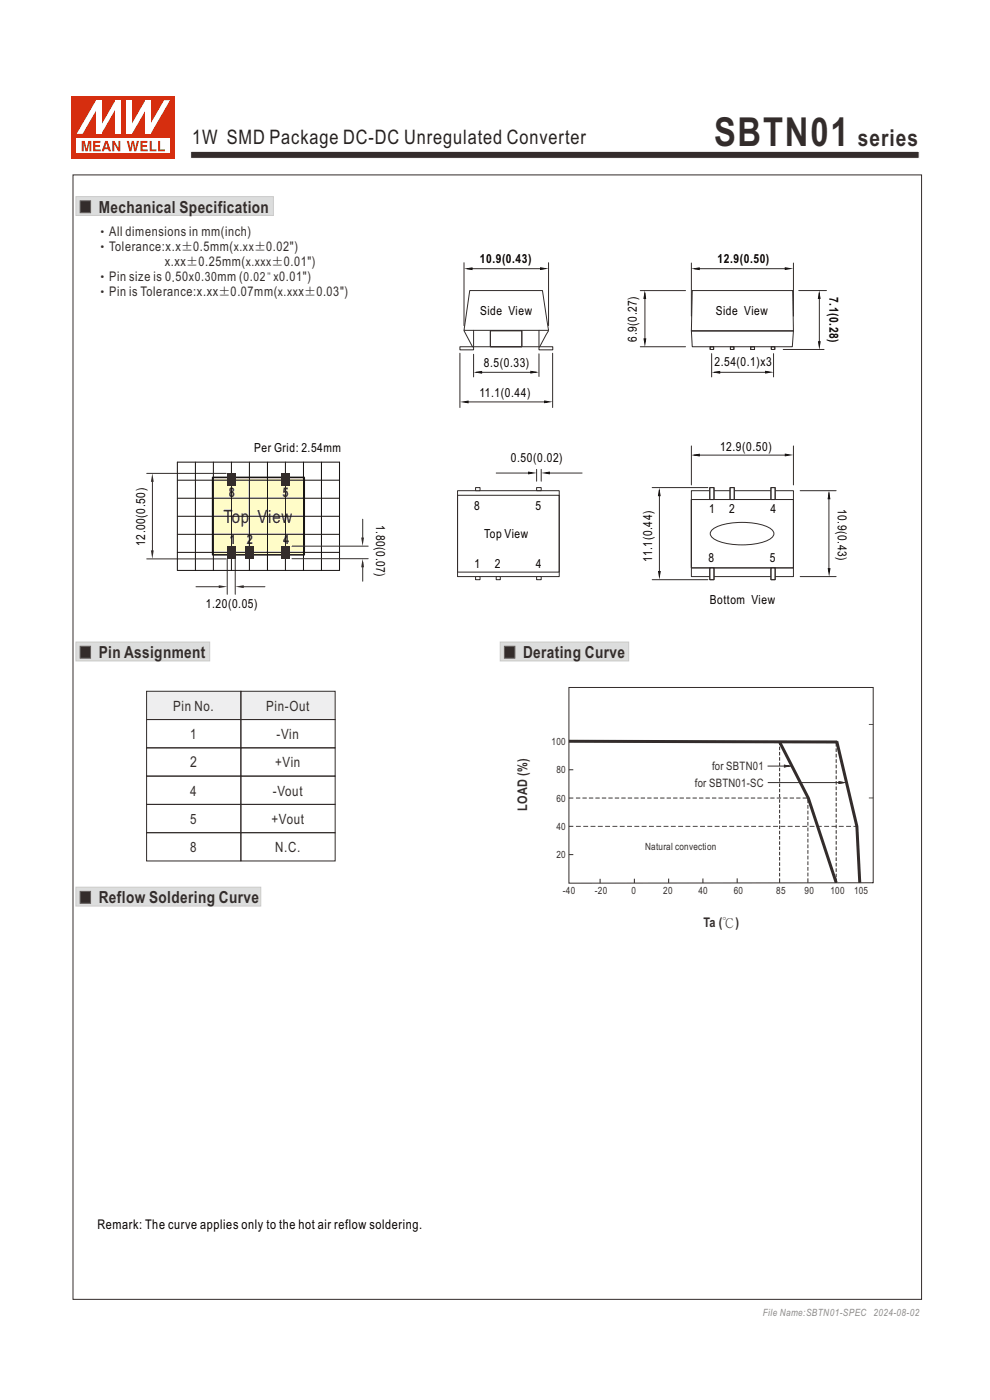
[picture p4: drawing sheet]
<svg xmlns="http://www.w3.org/2000/svg" width="210mm" height="297mm" viewBox="0 0 210 297" stroke-linecap="round" stroke-linejoin="round" font-family="sans-serif">
<path d="M40.4 32.1h154.6v1.5h-154.6z" fill-rule="evenodd" fill="#332c2b" stroke="#fefefe" stroke-width=".21"/>
<g fill="none" stroke="#332c2b" stroke-width=".21">
<path d="M146.7 55.8v11.3M168.3 55.8v11.3M135.8 61.6h9.6M135.8 73.6h9.6M151 75v5M164.1 75v5M166.1 74.1h8.7M169.4 61.6h5.9M146.7 94.6v8.3M168.3 94.6v8.3M105.3 100.4h6.8M116.5 100.4h7"/>
<path d="M138.3 103.4h11.9M169.7 104.1h7.7M138.3 123h11.9M169.7 122.3h7.7M149.1 186.4v.9M156.4 186.3v1M165.4 186.3v1"/>
</g>
<path d="M150.6 73.6h.8v.5h-.8z" fill-rule="evenodd" fill="#fff" stroke="#332c2b" stroke-width=".21"/>
<path d="M150.6 73.6h.8v.5h-.8z" fill="none" stroke="#332c2b" stroke-width=".21"/>
<path d="M154.9 73.6h.8v.5h-.8z" fill-rule="evenodd" fill="#fff" stroke="#332c2b" stroke-width=".21"/>
<path d="M154.9 73.6h.8v.5h-.8z" fill="none" stroke="#332c2b" stroke-width=".21"/>
<path d="M159.2 73.6h.9v.5h-.9z" fill-rule="evenodd" fill="#fff" stroke="#332c2b" stroke-width=".21"/>
<path d="M159.2 73.6h.9v.5h-.9z" fill="none" stroke="#332c2b" stroke-width=".21"/>
<path d="M163.6 73.6h.8v.5h-.8z" fill-rule="evenodd" fill="#fff" stroke="#332c2b" stroke-width=".21"/>
<path d="M163.6 73.6h.8v.5h-.8zM146.7 104.1h21.6v18.2h-21.6zM146.7 106h21.6v14.5h-21.6z" fill="none" stroke="#332c2b" stroke-width=".21"/>
<path d="M150.6 103.4h.9v2.6h-.9z" fill-rule="evenodd" fill="#fff" stroke="#332c2b" stroke-width=".21"/>
<path d="M150.6 103.4h.9v2.6h-.9z" fill="none" stroke="#332c2b" stroke-width=".21"/>
<path d="M154.9 103.4h.9v2.6h-.9z" fill-rule="evenodd" fill="#fff" stroke="#332c2b" stroke-width=".21"/>
<path d="M154.9 103.4h.9v2.6h-.9z" fill="none" stroke="#332c2b" stroke-width=".21"/>
<path d="M163.5 103.4h.9v2.6h-.9z" fill-rule="evenodd" fill="#fff" stroke="#332c2b" stroke-width=".21"/>
<path d="M163.5 103.4h.9v2.6h-.9z" fill="none" stroke="#332c2b" stroke-width=".21"/>
<path d="M150.6 120.5h.9v2.5h-.9z" fill-rule="evenodd" fill="#fff" stroke="#332c2b" stroke-width=".21"/>
<path d="M150.6 120.5h.9v2.5h-.9z" fill="none" stroke="#332c2b" stroke-width=".21"/>
<path d="M163.5 120.5h.9v2.5h-.9z" fill-rule="evenodd" fill="#fff" stroke="#332c2b" stroke-width=".21"/>
<g fill="none" stroke="#332c2b" stroke-width=".21">
<path d="M98.4 55.7v13.4M99.2 57h16.1M116.4 55.7v13.4M147.4 57h19.4M97.6 73.6h2.9v.6h-2.9zM97.6 74.9v11.6M100.5 75.2v4.8M101 79h12.7M114.3 73.6h3v.6h-3zM114.3 75.1v4.8M117.2 74.9v11.6M136.8 62.2v10.3"/>
<path d="M151.5 79h11.6M173.8 62.2v10.3M99.2 85.3h16.8M147.2 96.6h19.7M97.1 104.1h21.5v18.2h-21.5zM97.1 105.1h21.5v16.3h-21.5zM139.9 104v17.2M175.8 104.5v16.7M163.5 120.5h.9v2.5h-.9z"/>
</g>
<path d="M104 70.2h6.7v3.4h-6.7z" fill="#fff" stroke="#332c2b" stroke-width=".21"/>
<path d="M98.4 70.2l1.8 3.4h14.3l1.9-3.4M99.6 61.6h15.5l1.3 8.5h-18zM100.5 70.1v3.4M104 70.2h6.7v3.4h-6.7zM114.3 70.1v3.4M146.7 70.2h21.6l-.2 3.4h-21.3zM146.8 61.6h21.3l.2 8.6h-21.6zM151.1 112.4a11.7 11.7 0 0 1 7.5-1.5 9 9 0 0 1 5.1 1.5 1.16 1.16 0 0 1 .4 1.2 1.16 1.16 0 0 1-.9 .8 15 15 0 0 1-11.6 0 1.21 1.21 0 0 1-.5-2z" fill="none" stroke="#332c2b" stroke-width=".21"/>
<path d="M100.9 103.4h.9v.7h-.9z" fill-rule="evenodd" fill="#fefefe" stroke="#332c2b" stroke-width=".21"/>
<path d="M113.8 103.4h1v.7h-1z" fill="none" stroke="#332c2b" stroke-width=".21"/>
<g fill="#fefefe" stroke="#332c2b" stroke-width=".21">
<path d="M100.9 122.3h.9v.7h-.9z" fill-rule="evenodd"/>
<path d="M113.8 122.3h1v.7h-1z" fill-rule="evenodd"/>
<path d="M105.3 122.3h.8v.7h-.8z" fill-rule="evenodd"/>
</g>
<path d="M15.2 20.4h22v13.2h-22z" fill-rule="evenodd" fill="#d62e0f"/>
<path d="M16.3 29.4h19.8v3.1h-19.8z" fill-rule="evenodd" fill="#fefefe"/>
<g fill="#d62e0f">
<path d="M26.9 29.9h.4l.4 1.6 .3-1.6h.4l.3 1.6 .3-1.6h.5l-.6 2.2h-.4l-.3-1.7-.3 1.7h-.4z" fill-rule="evenodd"/>
<path d="M29.8 29.9h1.5v.4h-1.1v.5h1v.3h-1v.6h1.1v.4h-1.5z" fill-rule="evenodd"/>
<path d="M31.7 29.9h.5v1.8h1v.4h-1.5z" fill-rule="evenodd"/>
<path d="M33.5 29.9h.5v1.8h1v.4h-1.5z" fill-rule="evenodd"/>
<path d="M17.3 29.9h.7l.4 1.7 .3-1.7h.7v2.2h-.4v-1.8l-.4 1.8h-.5l-.4-1.8v1.8h-.4z" fill-rule="evenodd"/>
<path d="M19.8 29.9h1.5v.4h-1.1v.5h1v.3h-1v.6h1.2v.4h-1.6z" fill-rule="evenodd"/>
<path d="M22.6 30.4l.2 .9h-.5zM22.3 29.9l-.7 2.2h.4l.2-.4h.7l.2 .4h.5l-.8-2.2z" fill-rule="evenodd"/>
<path d="M23.8 29.9h.5l.8 1.5v-1.5h.4v2.2h-.4l-.9-1.6v1.6h-.4z" fill-rule="evenodd"/>
</g>
<g fill="#fff">
<path d="M24.5 21.3h1.1v7.1h-1.1z" fill-rule="evenodd"/>
<path d="M24.5 21.3h1.1l-4.1 7.1h-1.1z" fill-rule="evenodd"/>
<path d="M20.4 21.3h1.1v7.1h-1.1z" fill-rule="evenodd"/>
<path d="M20.4 21.3h1.1v.3l-4 6.8h-1.2z" fill-rule="evenodd"/>
<path d="M30.8 21.3h1.1v7.1h-1.1z" fill-rule="evenodd"/>
<path d="M34.8 21.3h1.3l-4.2 7.1h-1v-.3z" fill-rule="evenodd"/>
<path d="M26.9 21.3h1.1v7.1h-1.1z" fill-rule="evenodd"/>
<path d="M30.8 21.3h1.1v.2l-3.9 6.9h-1.1v-.3z" fill-rule="evenodd"/>
</g>
<path d="M16.1 41.7h41.9v4h-41.9z" fill-rule="evenodd" fill="#dcdddd" stroke="#c9caca" stroke-width=".21"/>
<path d="M17 42.6h2.2v2.5h-2.2z" fill-rule="evenodd" fill="#332c2b" stroke="#5f5d5d" stroke-width=".21"/>
<g fill="#dcdddd" stroke="#c9caca" stroke-width=".21">
<path d="M16.1 136.2h28.4v4h-28.4z" fill-rule="evenodd"/>
<path d="M16.1 188.2h39.2v4h-39.2z" fill-rule="evenodd"/>
</g>
<g fill="#332c2b" stroke="#5f5d5d" stroke-width=".21">
<path d="M17 137.1h2.2v2.5h-2.2z" fill-rule="evenodd"/>
<path d="M17 189.1h2.2v2.5h-2.2z" fill-rule="evenodd"/>
</g>
<path d="M31.1 146.6h40v6h-40z" fill-rule="evenodd" fill="#eeeeef"/>
<path d="M106.1 136.2h27.3v4h-27.3z" fill-rule="evenodd" fill="#dcdddd" stroke="#c9caca" stroke-width=".21"/>
<path d="M107 137.1h2.2v2.5h-2.2z" fill-rule="evenodd" fill="#332c2b" stroke="#5f5d5d" stroke-width=".21"/>
<g fill="none" stroke="#332c2b" stroke-width=".21">
<path d="M113.8 99.6v2.5M114.8 99.6v2.5M31.1 158.6h20v6h-20zM31.1 152.6h20v6h-20zM31.1 146.6h20v6h-20zM51.1 146.6h20v6h-20zM51.1 152.6h20v6h-20zM51.1 158.6h20v6h-20zM120.7 157.3h.9M184.3 153.7h.9M31.1 164.6h20v6h-20zM31.1 170.6h20v6h-20z"/>
<path d="M31.1 176.6h20v6h-20zM51.1 164.6h20v6h-20zM51.1 170.6h20v6h-20zM51.1 176.6h20v6h-20zM120.7 169.3h.9M120.7 175.3h.9M120.7 163.3h.9M184.3 169.3h.9M120.7 181.3h.9M127.3 186.4v1M134.6 186.4v.9M141.8 186.4v.9"/>
<path d="M171.4 186.3v1M177.4 186.3v1M182.4 186.3v1M185.2 187.3l-64.5 .1v-41.6h64.5v41.6"/>
</g>
<path d="M122.2 169.3h49.1" fill="none" stroke="#332c2b" stroke-width=".21" stroke-dasharray=".9 .4" stroke-linecap="butt"/>
<path d="M122.2 175.3h59.6" fill="none" stroke="#332c2b" stroke-width=".21" stroke-dasharray=".9 .5" stroke-linecap="butt"/>
<path d="M165.4 185.9v-28.6M171.4 185.9v-16.6M177.4 187.3v-29.7" fill="none" stroke="#332c2b" stroke-width=".21" stroke-dasharray=".8 .4" stroke-linecap="butt"/>
<path d="M120.7 157.3l56.9 .1M165.4 157.4l6.1 11.9 5.9 18M177.5 157.3l4.3 18 .6 12" fill="none" stroke="#332c2b" stroke-width=".63" stroke-linecap="butt"/>
<path d="M112 100l1.8 .3-1.8 .3z" fill="#000"/>
<g fill="#332c2b">
<path d="M76.6 114h.6l-.3 1.8z"/>
<path d="M76.9 118.5l.3 1.8h-.6z"/>
<path d="M32.3 100.4l.3 1.8h-.6z"/>
<path d="M32 116.8h.6l-.3 1.8z"/>
<path d="M49.9 124.5l1.8-.3v.6z"/>
<path d="M46.4 124.2l1.8 .3-1.8 .3z"/>
</g>
<g fill="#000">
<path d="M98.4 57l1.8-.3v.6zM114.6 56.7l1.8 .3-1.8 .3zM146.6 57l1.8-.3v.6zM166.5 56.7l1.8 .3-1.8 .3zM100.5 79l1.8-.3v.6zM112.5 78.7l1.8 .3-1.8 .3zM136.8 61.6l.3 1.8h-.6zM136.5 71.8h.6l-.3 1.8zM151 79l1.8-.3v.6zM162.3 78.7l1.8 .3-1.8 .3zM173.8 61.6l.3 1.8h-.6zM173.5 72.4h.6l-.3 1.8z"/>
<path d="M97.6 85.3l1.8-.3v.6zM115.4 84.9l1.8 .3-1.8 .3zM146.6 96.5l1.8-.3v.6zM166.5 96.2l1.8 .3-1.8 .3zM114.8 100.3l1.8-.3v.6zM139.8 103.5l.3 1.8h-.6zM175.8 104.1l.3 1.8h-.6zM139.6 121.1h.6l-.3 1.8zM175.6 120.5h.6l-.3 1.8z"/>
</g>
<g fill="#332c2b" stroke="#332c2b" stroke-width=".21">
<path d="M166.4 162.3l1 .2-1 .2z" fill-rule="evenodd"/>
<path d="M178 165.8l1 .2-1 .2z" fill-rule="evenodd"/>
</g>
<g fill="none" stroke="#332c2b" stroke-width=".21">
<path d="M31.1 118.6h16.9M31.1 100.4h16.9M32.3 102.1v14.8M48.2 118.6v7.5M49.9 118.6v7.5M76.9 110.1v4.1M76.9 119.2v4.1M41.6 124.5h5M51.2 124.5h5M162.8 162.5h3.8M162.9 166h15.3M166.4 162.3l1 .2-1 .2z"/>
<path d="M178 165.8l1 .2-1 .2z"/>
</g>
<path d="M45.1 101.3h19.4v16.4h-19.4z" fill="#fffcc8"/>
<path d="M45.1 101.3h19.4v16.4h-19.4z" fill="none" stroke="#1f1a17" stroke-width=".33"/>
<g fill="none" stroke="#1f1a17" stroke-width=".22">
<path d="M37.6 98h34.4v23h-34.4zM41.5 98v23M45.3 98v23M49.1 98v23M52.9 98v23M56.7 98v23M60.5 98v23M64.4 98v23M68.2 98v23M37.6 113.4h34.4M37.6 105.7h34.4M37.6 109.5h34.4"/>
<path d="M37.6 101.9h34.4M37.6 117.2h34.4"/>
</g>
<path d="M61.9 115.9h16.2M61.9 118.5h16.2" fill="none" stroke="#332c2b" stroke-width=".21"/>
<g fill="#332c2b">
<path d="M59.6 100.4h1.9v2.7h-1.9z"/>
<path d="M59.6 115.8h1.9v2.7h-1.9z"/>
<path d="M52 115.8h1.8v2.7h-1.8z"/>
<path d="M48.2 100.4h1.8v2.7h-1.8z"/>
<path d="M48.2 115.8h1.8v2.7h-1.8z"/>
</g>
<path d="M15.5 37.1h180v238.6h-180z" fill="none" stroke="#332c2b" stroke-width=".21"/>
<text font-size="8.5" fill="#332c2b" x="151.5" y="31">SBTN01</text>
<text font-size="4.9" fill="#332c2b" x="181.9" y="31">series</text>
<text font-size="4.2" fill="#231f20" x="40.8" y="30.6">1W SMD Package DC-DC Unregulated Converter</text>
<g font-size="3.9" fill="#332c2b">
<text x="47.4" y="110.9">T</text>
<text x="49.2" y="110.9">op V</text>
<text x="56.9" y="110.9">i</text>
<text x="57.8" y="110.9">ew</text>
</g>
<g font-size="3.5" fill="#332c2b">
<text x="20.9" y="45.1">Mechanical Specification</text>
<text x="20.9" y="139.6">Pin Assignment</text>
<text x="110.9" y="139.6">Derating Curve</text>
<text x="20.9" y="191.6">Reflow Soldering Curve</text>
</g>
<text font-size="3.2" fill="#332c2b" x="40.3" y="162.8">2</text>
<g font-size="3" fill="#332c2b">
<text x="36.7" y="150.8">Pin No.</text>
<text x="56.5" y="150.8">Pin-Out</text>
<text x="40.4" y="156.8">1</text>
<text x="58.7" y="156.8">-Vin</text>
<text x="58.4" y="162.8">+Vin</text>
<text x="40.4" y="168.8">4</text>
<text x="57.9" y="168.8">-Vout</text>
<text x="40.4" y="174.8">5</text>
<text x="57.6" y="174.8">+Vout</text>
<text x="40.4" y="180.8">8</text>
<text x="58.4" y="180.8">N.C.</text>
</g>
<g font-size="2.8" fill="#332c2b">
<text x="20.3" y="53.3">‧Tolerance:x.x±0.5mm(x.xx±0.02&quot;)</text>
<text x="20.4" y="50.1">‧All dimensions in mm(inch)</text>
<text x="20.3" y="59.7">‧Pin size is 0.50x0.30mm (0.02&quot;x0.01&quot;)</text>
<text x="34.9" y="56.5">x.xx±0.25mm(x.xxx±0.01&quot;)</text>
<text x="20.3" y="62.8">‧Pin is Tolerance:x.xx±0.07mm(x.xxx±0.03&quot;)</text>
<text x="48.5" y="105.5">8</text>
<text x="59.9" y="105.5">5</text>
<text x="48.8" y="115.5">1</text>
<text x="52.3" y="115.5">2</text>
<text x="60.1" y="115.5">4</text>
<text x="111.8" y="172.1" transform="rotate(-90 111.8 172.1)">LOAD (%)</text>
<text x="149.2" y="196.7">Ta (℃)</text>
</g>
<text font-size="2.8" x="20.6" y="260.7">Remark: The curve applies only to the hot air reflow soldering.</text>
<g font-size="2.6">
<text x="101.8" y="55.8">10.9(0.43)</text>
<text x="152.2" y="55.8">12.9(0.50)</text>
<text x="176" y="63" transform="rotate(90 176 63)">7.1(0.28)</text>
<text x="101.8" y="66.8">Side View</text>
<text x="151.8" y="66.8">Side View</text>
<text x="102.6" y="77.8">8.5(0.33)</text>
<text x="135.1" y="72.5" transform="rotate(-90 135.1 72.5)">6.9(0.27)</text>
<text x="151.6" y="77.6">2.54(0.1)x3</text>
<text x="101.7" y="84.1">11.1(0.44)</text>
<text x="53.9" y="95.9">Per Grid: 2.54mm</text>
<text x="152.7" y="95.6">12.9(0.50)</text>
<text x="108.4" y="98">0.50(0.02)</text>
<text x="177.7" y="107.9" transform="rotate(90 177.7 107.9)">10.9(0.43)</text>
<text x="79.8" y="111.4" transform="rotate(90 79.8 111.4)">1.80(0.07)</text>
<text x="100.6" y="108.3">8</text>
<text x="113.6" y="108.3">5</text>
<text x="150.4" y="108.8">1</text>
<text x="154.7" y="108.8">2</text>
<text x="163.4" y="108.8">4</text>
<text x="30.8" y="115.8" transform="rotate(-90 30.8 115.8)">12.00(0.50)</text>
<text x="102.7" y="114.2">Top View</text>
<text x="138.3" y="119.2" transform="rotate(-90 138.3 119.2)">11.1(0.44)</text>
<text x="150.3" y="119.1">8</text>
<text x="163.3" y="119.1">5</text>
<text x="100.7" y="120.5">1</text>
<text x="104.9" y="120.5">2</text>
<text x="113.7" y="120.5">4</text>
<text x="43.7" y="129">1.20(0.05)</text>
<text x="150.6" y="128.1">Bottom View</text>
</g>
<g font-size="2.5" fill="#332c2b">
<text x="147.4" y="166.9">for SBTN01-SC</text>
<text x="151" y="163.4">for SBTN01</text>
</g>
<g font-size="2.1" fill="#332c2b">
<text x="117" y="158">100</text>
<text x="118" y="164">80</text>
<text x="118" y="170">60</text>
<text x="118" y="176">40</text>
<text x="118" y="182">20</text>
<text x="136.9" y="180.2">Natural convection</text>
<text x="119.4" y="189.6">-40</text>
<text x="126.2" y="189.6">-20</text>
<text x="134" y="189.6">0</text>
<text x="140.7" y="189.6">20</text>
<text x="148.2" y="189.6">40</text>
<text x="155.7" y="189.6">60</text>
<text x="164.7" y="189.6">85</text>
<text x="170.7" y="189.6">90</text>
<text x="176.2" y="189.6">100</text>
<text x="181.2" y="189.6">105</text>
</g>
<text font-size="2.1" fill="#8b8b8c" x="161.8" y="279.1">File Name:SBTN01-SPEC 2024-08-02</text>
</svg>
